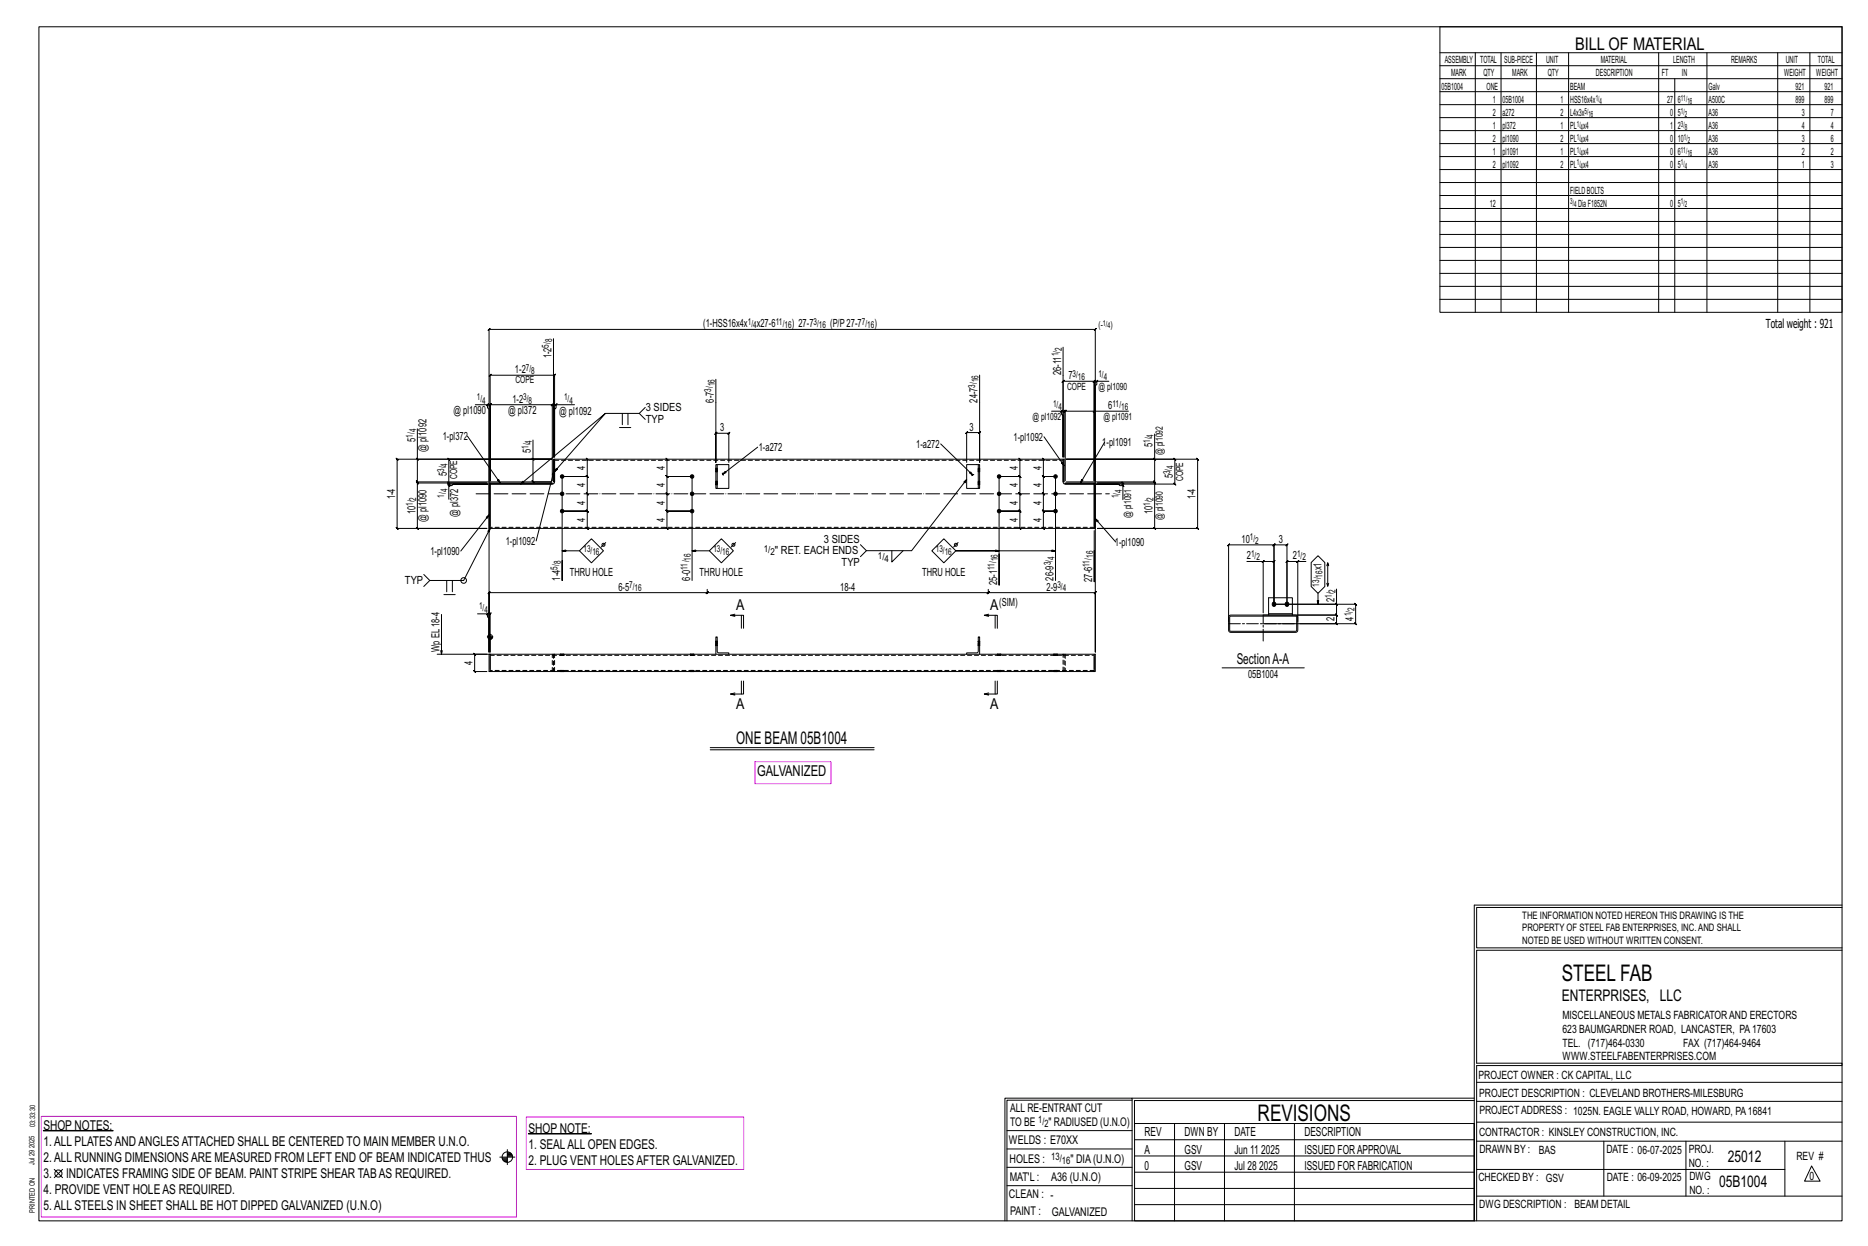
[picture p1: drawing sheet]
<svg xmlns="http://www.w3.org/2000/svg" width="914mm" height="610mm" viewBox="0 0 914 610" stroke-linecap="round" stroke-linejoin="round" font-family="sans-serif">
<g fill="#000" stroke="#000" stroke-width=".49">
<path d="M21 553h34zM259 555h30z"/>
<circle cx="275" cy="233" r=".9"/>
<circle cx="339" cy="233" r=".9"/>
<circle cx="489" cy="233" r=".9"/>
<circle cx="517" cy="233" r=".9"/>
<circle cx="275" cy="242" r=".9"/>
<circle cx="275" cy="250" r=".9"/>
<circle cx="339" cy="250" r=".9"/>
<circle cx="339" cy="242" r=".9"/>
<circle cx="489" cy="242" r=".9"/>
<circle cx="489" cy="250" r=".9"/>
<circle cx="517" cy="242" r=".9"/>
<circle cx="517" cy="250" r=".9"/>
<circle cx="624" cy="296" r="1"/>
<circle cx="630" cy="296" r="1"/>
</g>
<g fill="none" stroke="#000" stroke-width=".49">
<path d="M19 13h883v584h-883zM705 13h197v140h-197zM705 26h197M705 32h197M705 39h197M722 26v127M735 26v127M752 26v127M768 26v127M812 26v127M820 39v114M836 26v127"/>
<path d="M870 26v127M886 26v127M705 45h197M705 51h197M705 58h197M705 64h197M705 70h197M705 77h197M705 83h197M705 89h197M705 96h197M705 102h197"/>
<path d="M705 108h197M705 115h197M705 121h197M705 127h197M705 134h197M705 140h197M705 146h197M271 166v58v-26l-1 1 1-1h1M520 170v54M233 198h6v2v35M238 199l1-1zM239 198h1l-1 1 1-1v37v-37l-1 1 1-1h30v1l1-1h-1v37"/>
<path d="M272 199l1-1zM281 198h-9v2h-1v24v-40l1-1-1 1h-31v-1l-1 1h1v51M316 199l-3 3h-17M350 186v40v-14l1-1-1 1h7h-1l1-1v1v14M480 184v42v-14v-1l-1 1h1h-7l1-1-1 1v14M537 187v-1l-1 1zM537 187h-1v-1l-1 1h1v48v-48v-1l-1 1h1h-16l1-1-1 1v37v-21v-2h-5M543 187h-6v1l-1 1v46M204 210v15h66h-50l-1-1 1 1v12l-1-1 1 1h19h-17l-1 1h-1v6M229 213l16 23M261 215v10h9h-76v-1l1 1h-1v34v-1l1 1h-1h44h-34h1l-1-1v1v-23l1 1-1-1h34h-18h-1l1 1v-1v2M303 209h6"/>
<path d="M305 202v6M307 202v6M313 202l3 3M371 219l-17 13M460 217l16 15M511 214l10 14M520 201h1l-1 1 1-1v23M520 201l-1 1zM536 201h-15h1l-1 1v-1v34M536 201l-1 1zM541 216l-12 20M552 201h-16v34"/>
<path d="M565 212v13h-43M204 224l1 1zM204 225v11v-1l1 1h-1h66h-9l-1-1 1 1v-11M219 237l1 1zM240 236h30v1h-30zM260 224l1 1zM271 225v11zM271 231l-9 34M271 226v10v1h-31v20M271 225h250v11h-1v-11M271 231l25-29-41 35M275 233v51v-10"/>
<path d="M287 225v-1l1 1h-1v8l1 1-1-1h-12h12l1 1-1-1v9v-1l1 1-1-1 1 1h-1v8l1 1-1-1h-12h12l1 1-1-1v9M326 225v-1l1 1h-1v8l1 1-1-1h13h-13l1 1-1-1v9v-1l1 1-1-1 1 1h-1v8l1 1-1-1h13h-13l1 1-1-1v9M339 233v51M350 227h1v12h-1zM351 227h6v12h-6M354 231v1M354 232v1M473 235l-27 34h-22l-3-3M476 232v1M477 232h-1M479 227h1v12h-1zM479 227h-6v12h6"/>
<path d="M489 233v53v-15M499 225v-1l1 1h-1v8l1 1-1-1h-10h10l1 1-1-1v9v-1l1 1-1-1 1 1h-1v8l1 1-1-1h-10h10l1 1-1-1v9M511 225l-1-1 1 1v8h-1l1 1v-1h6h-6h-1l1 1v-1v9l-1-1 1 1-1-1 1 1v8h-1l1 1v-1h6h-6h-1l1 1v-1v9M517 233v51M520 226v10l1 1h15v20M521 236h15v1h-15zM522 225h53v-1l1 1h-1v12v-1l1 1h-1h-38h10l1 1h2v6M522 225h64v-1l1 1h-1v34v-1l1 1h-1h-49h28h1l-1-1v1v-23l1 1-1-1h-28h13h-1l1 1v-1v2M536 236v23zM549 237l1 1zM565 224l1 1zM565 225v11v-1l1 1h-1h-43"/>
<path d="M239 252l-13 18M287 258l1 1zM326 258l1 1zM499 258l1 1zM510 258l1 1zM536 259h-297v-23h1v23l-13 25h-17l-3-3M536 260v25v-16M536 254l10 11M275 269h9M290 264l5 5-5 6-6-6zM297 265l-3 3M339 269h8"/>
<path d="M353 264l6 5-6 6-6-6zM360 265l-2 3M424 269l-3 3M437 269v6l5-6M462 264l6 5-6 6-6-6zM469 265l-2 3M489 269h-21h49M610 275h8v25M618 275l1-1zM618 275h6h-1l1-1v1v21M635 275l1-1-1 1zM635 275h-5v-1l-1 1h1v21v-29v-1l-1 1h1h-6v-1l-1 1h1v29"/>
<path d="M639 275h-4v29M642 275l3-3 4 3v12l-4 3-3-3zM650 275l-1 2M650 277v-2v12M210 284l-3 3M217 291h6M219 284v6M221 284v6M346 288v2l1-1-1 1h138h-1l1-1v1M484 288l-1 2 1-1v1h52l1-1-1 1v29v-158h1l-1 1v-1h-297h1l-1 1v-1v158v-29l1-1-1 1h107l1-1-1 1M624 296h40l-1-1 1 1v9h-1l1 1v-1h-46M624 296v-29v-1l-1 1h1h-23l1-1-1 1v37"/>
<path d="M645 290v6M649 285l1 2v-2M654 295l1 1zM654 288v8h-30M654 296v5v-1l1 1h-1h-36M216 301v19M234 300h5v2v1v16M238 301l1-1zM239 312h2M239 300h1l-1 1 1-1v19v-9M239 311v1M240 311v1"/>
<path d="M240 310v2M240 312v1M241 312v1M241 312h.1M350 314h.1M350 316h.1M351 314h.1M351 316h.1M360 302l-2-1h6v6M360 301h-2M363 301v6M479 314h.1"/>
<path d="M479 316h.1M480 314h.1M480 316h.1M484 302l-2-1h6v6M484 301h-2M487 301v6M602 301h33v1v7h-1h-32l-1-1zM602 302l32-1 1 8h-33zM621 301v-1h12v1M621 300v-8h12v8M635 301h19v-1l1 1h-1v4l1 1-1-1h-18M214 320h26h-1v9h297v-9"/>
<path d="M238 320h-6l1 1-1-1v9v-1l1 1h-1h6M240 329v-9h296v9M240 321v6M274 320h.1M274 321h.1M274 328h.1M274 329h.1M276 320h.1M276 321h.1M276 328h.1M276 329h.1M338 320h.1"/>
<path d="M338 321h.1M338 328h.1M338 329h.1M340 320h.1M340 321h.1M340 328h.1M340 329h.1M350 320v-8h1v7h6v1M360 339l-2 1M363 333v7M364 333v7h-6h2M473 320v-1h6v-7h1v8"/>
<path d="M484 339l-2 1M487 333v7M488 333v7h-6h2M488 320h.1M488 321h.1M488 328h.1M488 329h.1M490 320h.1M490 321h.1M490 328h.1M490 329h.1M516 320h.1"/>
<path d="M516 321h.1M516 328h.1M516 329h.1M518 320h.1M518 321h.1M518 328h.1M518 329h.1M536 321v6M598 327h40M348 366h80M348 367h80M722 443v154"/>
<path d="M722 443h180M902 444h-179v20h179M902 465h-179v55h179v1h-179v76M554 538h-61v59M554 537h168M722 538h-167v13M723 539h179M723 530h179M493 553h61M555 550h167v47h-167zM555 558h167M575 550v47"/>
<path d="M599 550v47M634 550v47M723 549h179M723 558h179M785 558v27M825 558v27M874 558v27M27 572l4 4M31 572l-4 4M245 566h7M246 567h2M246 568h2"/>
<path d="M247 568h1M248 562v8M248 566h3M248 564h2M248 565h3M493 571h61M493 562h61M555 573h167M555 566h167M723 572h151M887 570l4 8h-8zM492 597v-60h62v60"/>
<path d="M493 580h61M555 589h167M555 581h167M723 585h179"/>
<circle cx="295" cy="267" r=".7"/>
<circle cx="359" cy="267" r=".7"/>
<circle cx="468" cy="267" r=".7"/>
<circle cx="227" cy="284" r="1.4"/>
<circle cx="240" cy="312" r="1.2"/>
<circle cx="29" cy="574" r="1.8"/>
<circle cx="248" cy="566" r="2.6"/>
</g>
<path d="M370 373h37v10h-37zM20 546h233v49h-233zM258 546h106v26h-106z" fill="none" stroke="#f0f" stroke-width=".5"/>
<g fill="none" stroke="#000" stroke-width=".49" stroke-dasharray="2 1.4">
<path d="M271 225h249M350 231h1zM350 231h.1M350 230l1 1M350 230h1M350 229h1M350 237h1zM350 237h.1M350 237h1M350 236h1M351 230h-1l1 1M351 237l-1-1 1 1"/>
<path d="M479 235l1 1zM479 236h1h-1M479 229h1zM479 230h1l-1-1M480 236h.1M480 236h-1M480 237h-1M480 229h.1M480 230l-1-1M480 230h-1M480 231h-1M536 258h-296"/>
<path d="M350 315h1M350 314h1M350 314h.1M350 316h.1M350 316h1M350 315l1 1M351 314h-1M351 314h.1M351 315h-1h1M479 316h.1M479 315h1l-1-1M479 316h1"/>
<path d="M480 314h-1M480 315h-1M480 316h-1M480 316h.1M480 314h.1M480 315l-1-1M240 321h296M270 329v-9M271 320v9M271 328v1M271 329v-9v1M274 328h.1"/>
<path d="M274 328v1M274 320v1M274 320h.1M274 329h.1M275 329v-1M275 320l-1 1M275 328v1zM275 329l1-1M275 328h1M275 320l1 1zM275 320v1M275 321h.1"/>
<path d="M276 329v-1M276 320v1M276 320h.1M276 329h.1M276 321h.1M276 321v-1M338 328h.1M338 328v1M338 320v1M338 320h.1M338 329h.1M338 329v-1"/>
<path d="M338 328l1 1zM339 329v-1M339 328h.1M339 320v1zM339 320l-1 1M339 321h-1M339 329l1-1M339 320v1M340 320h.1M340 329v-1M340 329h.1M340 321h.1"/>
<path d="M340 321v-1M488 328h.1M488 328v1M488 320v1M488 320h.1M488 329h.1M488 329v-1M489 328v1zM489 329v-1M489 320l-1 1M489 329l1-1M489 328h.1"/>
<path d="M489 320v1zM489 321h.1M489 320v1M490 329v-1M490 320v1M490 320h.1M490 329h.1M490 321h.1M490 321v-1M516 328h.1M516 328v1M516 320v1"/>
<path d="M516 320h.1M516 329h.1M516 329v-1M516 328l1 1zM517 329v-1M517 328h.1M517 320v1zM517 320l-1 1M517 321h-1M517 320v1M517 329l1-1M517 320h1"/>
<path d="M518 329v-1M518 329h-1M518 321h-1M518 321v-1M520 329v-1M520 321v-1v9M521 329v-9M521 320v9M536 328h-296"/>
</g>
<path d="M233 242h310" fill="none" stroke="#000" stroke-width=".49" stroke-dasharray="6.8 1 0 1"/>
<path d="M601 305h34M618 314v-13" fill="none" stroke="#000" stroke-width=".49" stroke-dasharray="5.8 1 1 1"/>
<g font-size="11.2">
<text x="764" y="480">STEEL FAB</text>
<text x="616" y="548">REVISIONS</text>
</g>
<g font-size="8.6">
<text x="771" y="24">BILL OF MATERIAL</text>
<text x="360" y="364">ONE BEAM 05B1004</text>
</g>
<g font-size="7.9">
<text x="765" y="490">ENTERPRISES, LLC</text>
<text x="846" y="569">25012</text>
<text x="842" y="581">05B1004</text>
</g>
<g font-size="7.3">
<text x="360" y="299">A</text>
<text x="485" y="299">A</text>
<text x="605" y="325">SectionA-A</text>
<text x="360" y="347">A</text>
<text x="485" y="347">A</text>
<text x="371" y="380">GALVANIZED</text>
</g>
<g font-size="6.6">
<text x="21" y="553">SHOP NOTES:</text>
<text x="259" y="554">SHOP NOTE:</text>
<text x="21" y="561">1.ALL PLATESANDANGLESATTACHED SHALL BE CENTERED TO MAIN MEMBER U.N.O.</text>
<text x="259" y="562">1. SEALALL OPEN EDGES.</text>
<text x="21" y="568">2.ALL RUNNING DIMENSIONSARE MEASURED FROM LEFT END OF BEAM INDICATED THUS</text>
<text x="259" y="570">2. PLUG VENT HOLESAFTER GALVANIZED.</text>
<text x="21" y="576">3.</text>
<text x="32" y="576">INDICATES FRAMING SIDE OF BEAM. PAINT STRIPE SHEAR TABAS REQUIRED.</text>
<text x="21" y="584">4. PROVIDE VENT HOLEAS REQUIRED.</text>
<text x="21" y="592">5.ALL STEELS IN SHEET SHALL BE HOT DIPPED GALVANIZED (U.N.O)</text>
</g>
<g font-size="6.1">
<text x="864" y="161">Total weight : 921</text>
<text x="560" y="556">REV</text>
<text x="580" y="556">DWN BY</text>
<text x="604" y="556">DATE</text>
<text x="639" y="556">DESCRIPTION</text>
<text x="560" y="564">A</text>
<text x="580" y="564">GSV</text>
<text x="604" y="564">Jun 11</text>
<text x="617" y="564">2025</text>
<text x="639" y="564">ISSUED FORAPPROVAL</text>
<text x="560" y="572">0</text>
<text x="580" y="572">GSV</text>
<text x="604" y="572">Jul 28</text>
<text x="616" y="572">2025</text>
<text x="639" y="572">ISSUED FOR FABRICATION</text>
</g>
<g font-size="5.9">
<text x="494" y="560">WELDS : E70XX</text>
<text x="494" y="569">HOLES :</text>
<text x="524" y="569">&quot; DIA(U.N.O)</text>
<text x="494" y="578">MAT'L :</text>
<text x="515" y="578">A36 (U.N.O)</text>
<text x="494" y="586">CLEAN : -</text>
<text x="495" y="595">PAINT :</text>
<text x="515" y="595">GALVANIZED</text>
</g>
<g font-size="5.8">
<text x="494" y="544">ALL RE-ENTRANT CUT</text>
<text x="494" y="551">TO BE</text>
<text x="513" y="551">&quot; RADIUSED (U.N.O)</text>
</g>
<g font-size="5.6">
<text x="765" y="499">MISCELLANEOUS METALS FABRICATORAND ERECTORS</text>
<text x="765" y="505">623 BAUMGARDNER ROAD, LANCASTER, PA17603</text>
<text x="765" y="512">TEL. (717)464-0330</text>
<text x="824" y="512">FAX (717)464-9464</text>
<text x="765" y="519">WWW.STEELFABENTERPRISES.COM</text>
<text x="724" y="528">PROJECT OWNER : CK CAPITAL, LLC</text>
<text x="724" y="537">PROJECT DESCRIPTION : CLEVELAND BROTHERS-MILESBURG</text>
<text x="724" y="545">PROJECTADDRESS : 1025N. EAGLE VALLY ROAD, HOWARD, PA16841</text>
<text x="724" y="556">CONTRACTOR : KINSLEY CONSTRUCTION, INC.</text>
<text x="724" y="564">DRAWN BY :</text>
<text x="753" y="564">BAS</text>
<text x="786" y="564">DATE : 06-07-2025</text>
<text x="827" y="564">PROJ.</text>
<text x="879" y="568">REV #</text>
<text x="827" y="571">NO. :</text>
<text x="724" y="578">CHECKED BY : GSV</text>
<text x="787" y="578">DATE : 06-09-2025</text>
<text x="827" y="578">DWG</text>
<text x="886" y="578">0</text>
<text x="827" y="584">NO. :</text>
<text x="724" y="591">DWG DESCRIPTION : BEAM DETAIL</text>
</g>
<g font-size="5.5">
<text x="344" y="160">(1-HSS16x4x</text>
<text x="370" y="160">x27-6</text>
<text x="388" y="160">) 27-7</text>
<text x="406" y="160">(P/P27-7</text>
<text x="428" y="160">)</text>
<text x="270" y="175" transform="rotate(-90 270 175)">1-2</text>
<text x="252" y="183">1-2</text>
<text x="519" y="184" transform="rotate(-90 519 184)">26-11</text>
<text x="523" y="186">7</text>
<text x="251" y="197">1-2</text>
<text x="349" y="197" transform="rotate(-90 349 197)">6-7</text>
<text x="479" y="197" transform="rotate(-90 479 197)">24-7</text>
<text x="222" y="203">@ pl1090</text>
<text x="249" y="203">@ pl372</text>
<text x="274" y="203">@ pl1092</text>
<text x="316" y="201">3 SIDES</text>
<text x="542" y="200">6</text>
<text x="316" y="207">TYP</text>
<text x="217" y="215">1-pl372</text>
<text x="353" y="211">3</text>
<text x="475" y="211">3</text>
<text x="496" y="216">1-pl1092</text>
<text x="203" y="216" transform="rotate(-90 203 216)">5</text>
<text x="209" y="221" transform="rotate(-90 209 221)">@ pl1092</text>
<text x="260" y="222" transform="rotate(-90 260 222)">5</text>
<text x="371" y="221">1-a272</text>
<text x="448" y="219">1-a272</text>
<text x="540" y="218">1-pl1091</text>
<text x="564" y="219" transform="rotate(-90 564 219)">5</text>
<text x="219" y="233" transform="rotate(-90 219 233)">5</text>
<text x="286" y="230" transform="rotate(-90 286 230)">4</text>
<text x="325" y="230" transform="rotate(-90 325 230)">4</text>
<text x="498" y="230" transform="rotate(-90 498 230)">4</text>
<text x="510" y="230" transform="rotate(-90 510 230)">4</text>
<text x="286" y="238" transform="rotate(-90 286 238)">4</text>
<text x="325" y="238" transform="rotate(-90 325 238)">4</text>
<text x="498" y="238" transform="rotate(-90 498 238)">4</text>
<text x="510" y="238" transform="rotate(-90 510 238)">4</text>
<text x="574" y="234" transform="rotate(-90 574 234)">5</text>
<text x="193" y="244" transform="rotate(-90 193 244)">1-4</text>
<text x="585" y="244" transform="rotate(-90 585 244)">1-4</text>
<text x="203" y="252" transform="rotate(-90 203 252)">10</text>
<text x="286" y="247" transform="rotate(-90 286 247)">4</text>
<text x="325" y="247" transform="rotate(-90 325 247)">4</text>
<text x="498" y="247" transform="rotate(-90 498 247)">4</text>
<text x="510" y="247" transform="rotate(-90 510 247)">4</text>
<text x="564" y="252" transform="rotate(-90 564 252)">10</text>
<text x="209" y="255" transform="rotate(-90 209 255)">@ pl1090</text>
<text x="224" y="253" transform="rotate(-90 224 253)">@ pl372</text>
<text x="286" y="255" transform="rotate(-90 286 255)">4</text>
<text x="325" y="255" transform="rotate(-90 325 255)">4</text>
<text x="498" y="255" transform="rotate(-90 498 255)">4</text>
<text x="510" y="255" transform="rotate(-90 510 255)">4</text>
<text x="248" y="267">1-pl1092</text>
<text x="403" y="266">3 SIDES</text>
<text x="546" y="267">1-pl1090</text>
<text x="608" y="266">10</text>
<text x="626" y="266">3</text>
<text x="211" y="272">1-pl1090</text>
<text x="379" y="271">&quot; RET. EACH ENDS</text>
<text x="610" y="274">2</text>
<text x="633" y="274">2</text>
<text x="412" y="277">TYP</text>
<text x="647" y="279" transform="rotate(-90 647 279)">x1</text>
<text x="198" y="286">TYP</text>
<text x="274" y="284" transform="rotate(-90 274 284)">1-4</text>
<text x="279" y="282">THRU HOLE</text>
<text x="338" y="284" transform="rotate(-90 338 284)">6-0</text>
<text x="342" y="282">THRU HOLE</text>
<text x="451" y="282">THRU HOLE</text>
<text x="488" y="286" transform="rotate(-90 488 286)">25-1</text>
<text x="516" y="284" transform="rotate(-90 516 284)">26-9</text>
<text x="535" y="285" transform="rotate(-90 535 285)">27-6</text>
<text x="303" y="289">6-5</text>
<text x="411" y="289">18-4</text>
<text x="512" y="289">2-9</text>
<text x="489" y="297">(SIM)</text>
<text x="653" y="295" transform="rotate(-90 653 295)">2</text>
<text x="653" y="304" transform="rotate(-90 653 304)">2</text>
<text x="663" y="304" transform="rotate(-90 663 304)">4</text>
<text x="215" y="319" transform="rotate(-90 215 319)">Wp EL18-4</text>
<text x="231" y="325" transform="rotate(-90 231 325)">4</text>
<text x="611" y="332">05B1004</text>
</g>
<g font-size="5">
<text x="745" y="450">THE INFORMATION NOTED HEREON THIS DRAWING IS THE</text>
<text x="745" y="456">PROPERTY OF STEEL FAB ENTERPRISES, INC.AND SHALL</text>
<text x="745" y="462">NOTED BE USED WITHOUT WRITTEN CONSENT.</text>
<text x="508" y="550">1/</text>
<text x="511" y="551">2</text>
<text x="515" y="568">13/</text>
<text x="520" y="570">16</text>
</g>
<g font-size="4.9">
<text x="707" y="31">ASSEMBLY</text>
<text x="725" y="31">TOTAL</text>
<text x="736" y="31">SUB-PIECE</text>
<text x="757" y="31">UNIT</text>
<text x="784" y="31">MATERIAL</text>
<text x="819" y="31">LENGTH</text>
<text x="847" y="31">REMARKS</text>
<text x="874" y="31">UNIT</text>
<text x="890" y="31">TOTAL</text>
<text x="710" y="37">MARK</text>
<text x="726" y="37">QTY</text>
<text x="740" y="37">MARK</text>
<text x="758" y="37">QTY</text>
<text x="781" y="37">DESCRIPTION</text>
<text x="814" y="37">FT</text>
<text x="823" y="37">IN</text>
<text x="873" y="37">WEIGHT</text>
<text x="889" y="37">WEIGHT</text>
<text x="706" y="44">05B1004</text>
<text x="728" y="44">ONE</text>
<text x="769" y="44">BEAM</text>
<text x="836" y="44">Galv</text>
<text x="879" y="44">921</text>
<text x="893" y="44">921</text>
<text x="731" y="50">1</text>
<text x="736" y="50">05B1004</text>
<text x="764" y="50">1</text>
<text x="769" y="50">HSS16x4x</text>
<text x="816" y="50">27</text>
<text x="821" y="50">6</text>
<text x="836" y="50">A500C</text>
<text x="879" y="50">899</text>
<text x="893" y="50">899</text>
<text x="731" y="57">2</text>
<text x="736" y="57">a272</text>
<text x="764" y="57">2</text>
<text x="769" y="57">L4x3x</text>
<text x="818" y="57">0</text>
<text x="821" y="57">5</text>
<text x="836" y="57">A36</text>
<text x="882" y="57">3</text>
<text x="896" y="57">7</text>
<text x="731" y="63">1</text>
<text x="736" y="63">pl372</text>
<text x="764" y="63">1</text>
<text x="769" y="63">PL x4</text>
<text x="818" y="63">1</text>
<text x="821" y="63">2</text>
<text x="836" y="63">A36</text>
<text x="882" y="63">4</text>
<text x="896" y="63">4</text>
<text x="731" y="69">2</text>
<text x="736" y="69">pl1090</text>
<text x="764" y="69">2</text>
<text x="769" y="69">PL x4</text>
<text x="818" y="69">0</text>
<text x="821" y="69">10</text>
<text x="836" y="69">A36</text>
<text x="882" y="69">3</text>
<text x="896" y="69">6</text>
<text x="731" y="76">1</text>
<text x="736" y="76">pl1091</text>
<text x="764" y="76">1</text>
<text x="769" y="76">PL x4</text>
<text x="818" y="76">0</text>
<text x="821" y="76">6</text>
<text x="836" y="76">A36</text>
<text x="882" y="76">2</text>
<text x="896" y="76">2</text>
<text x="731" y="82">2</text>
<text x="736" y="82">pl1092</text>
<text x="764" y="82">2</text>
<text x="769" y="82">PL x4</text>
<text x="818" y="82">0</text>
<text x="821" y="82">5</text>
<text x="836" y="82">A36</text>
<text x="882" y="82">1</text>
<text x="896" y="82">3</text>
<text x="769" y="95">FIELDBOLTS</text>
<text x="729" y="101">12</text>
<text x="772" y="101">DiaF1852N</text>
<text x="818" y="101">0</text>
<text x="821" y="101">5</text>
<text x="252" y="188">COPE</text>
<text x="522" y="191">COPE</text>
<text x="538" y="191">@ pl1090</text>
<text x="505" y="206">@ pl1092</text>
<text x="540" y="206">@ pl1091</text>
<text x="569" y="223" transform="rotate(-90 569 223)">@ pl1092</text>
<text x="224" y="234" transform="rotate(-90 224 234)">COPE</text>
<text x="579" y="235" transform="rotate(-90 579 235)">COPE</text>
<text x="554" y="253" transform="rotate(-90 554 253)">@ pl1091</text>
<text x="569" y="254" transform="rotate(-90 569 254)">@ pl1090</text>
</g>
<g font-size="4.7">
<text x="366" y="159">1/</text>
<text x="369" y="161">4</text>
<text x="380" y="159">11/</text>
<text x="384" y="161">16</text>
<text x="398" y="159">3/</text>
<text x="401" y="161">16</text>
<text x="422" y="159">7/</text>
<text x="425" y="161">16</text>
<text x="538" y="160">(-</text>
<text x="544" y="160">)</text>
<text x="270" y="167" transform="rotate(-90 270 167)">8</text>
<text x="269" y="170" transform="rotate(-90 269 170)">5/</text>
<text x="520" y="172" transform="rotate(-90 520 172)">2</text>
<text x="518" y="174" transform="rotate(-90 518 174)">1/</text>
<text x="257" y="181">7/</text>
<text x="260" y="183">8</text>
<text x="525" y="184">3/</text>
<text x="528" y="186">16</text>
<text x="538" y="184">1/</text>
<text x="540" y="186">4</text>
<text x="348" y="192" transform="rotate(-90 348 192)">3/</text>
<text x="350" y="189" transform="rotate(-90 350 189)">16</text>
<text x="477" y="190" transform="rotate(-90 477 190)">3/</text>
<text x="479" y="187" transform="rotate(-90 479 187)">16</text>
<text x="233" y="196">1/</text>
<text x="236" y="197">4</text>
<text x="256" y="196">3/</text>
<text x="259" y="197">8</text>
<text x="276" y="196">1/</text>
<text x="279" y="197">4</text>
<text x="516" y="199">1/</text>
<text x="518" y="201">4</text>
<text x="545" y="199">11/</text>
<text x="549" y="201">16</text>
<text x="202" y="214" transform="rotate(-90 202 214)">1/</text>
<text x="204" y="212" transform="rotate(-90 204 212)">4</text>
<text x="565" y="214" transform="rotate(-90 565 214)">4</text>
<text x="259" y="220" transform="rotate(-90 259 220)">1/</text>
<text x="260" y="217" transform="rotate(-90 260 217)">4</text>
<text x="563" y="217" transform="rotate(-90 563 217)">1/</text>
<text x="217" y="231" transform="rotate(-90 217 231)">3/</text>
<text x="219" y="228" transform="rotate(-90 219 228)">4</text>
<text x="573" y="232" transform="rotate(-90 573 232)">3/</text>
<text x="575" y="229" transform="rotate(-90 575 229)">4</text>
<text x="204" y="245" transform="rotate(-90 204 245)">2</text>
<text x="217" y="243" transform="rotate(-90 217 243)">1/</text>
<text x="219" y="241" transform="rotate(-90 219 241)">4</text>
<text x="547" y="244" transform="rotate(-90 547 244)">1/</text>
<text x="549" y="241" transform="rotate(-90 549 241)">4</text>
<text x="565" y="245" transform="rotate(-90 565 245)">2</text>
<text x="202" y="248" transform="rotate(-90 202 248)">1/</text>
<text x="563" y="248" transform="rotate(-90 563 248)">1/</text>
<text x="374" y="270">1/</text>
<text x="612" y="264">1/</text>
<text x="614" y="266">2</text>
<text x="286" y="270">13/</text>
<text x="290" y="272">16</text>
<text x="338" y="274" transform="rotate(-90 338 274)">16</text>
<text x="349" y="270">13/</text>
<text x="354" y="272">16</text>
<text x="377" y="272">2</text>
<text x="430" y="273">1/</text>
<text x="433" y="275">4</text>
<text x="458" y="270">13/</text>
<text x="462" y="272">16</text>
<text x="488" y="275" transform="rotate(-90 488 275)">16</text>
<text x="516" y="274" transform="rotate(-90 516 274)">4</text>
<text x="535" y="273" transform="rotate(-90 535 273)">16</text>
<text x="612" y="272">1/</text>
<text x="615" y="274">2</text>
<text x="635" y="272">1/</text>
<text x="638" y="274">2</text>
<text x="273" y="279" transform="rotate(-90 273 279)">5/</text>
<text x="275" y="276" transform="rotate(-90 275 276)">8</text>
<text x="337" y="279" transform="rotate(-90 337 279)">11/</text>
<text x="487" y="279" transform="rotate(-90 487 279)">11/</text>
<text x="514" y="277" transform="rotate(-90 514 277)">3/</text>
<text x="533" y="277" transform="rotate(-90 533 277)">11/</text>
<text x="308" y="288">7/</text>
<text x="518" y="288">3/</text>
<text x="646" y="287" transform="rotate(-90 646 287)">13/</text>
<text x="647" y="283" transform="rotate(-90 647 283)">16</text>
<text x="311" y="289">16</text>
<text x="520" y="289">4</text>
<text x="652" y="293" transform="rotate(-90 652 293)">1/</text>
<text x="654" y="290" transform="rotate(-90 654 290)">2</text>
<text x="235" y="298">1/</text>
<text x="237" y="300">4</text>
<text x="663" y="299" transform="rotate(-90 663 299)">2</text>
<text x="661" y="302" transform="rotate(-90 661 302)">1/</text>
</g>
<g font-size="4.2">
<text x="781" y="49">1/</text>
<text x="783" y="51">4</text>
<text x="823" y="49">11/</text>
<text x="826" y="51">16</text>
<text x="776" y="56">5/</text>
<text x="778" y="57">16</text>
<text x="823" y="56">1/</text>
<text x="825" y="57">2</text>
<text x="772" y="62">1/</text>
<text x="774" y="63">4</text>
<text x="823" y="62">3/</text>
<text x="825" y="63">8</text>
<text x="772" y="68">1/</text>
<text x="774" y="70">4</text>
<text x="824" y="68">1/</text>
<text x="826" y="70">2</text>
<text x="772" y="75">1/</text>
<text x="774" y="76">4</text>
<text x="823" y="75">11/</text>
<text x="826" y="76">16</text>
<text x="772" y="81">1/</text>
<text x="774" y="82">4</text>
<text x="823" y="81">1/</text>
<text x="825" y="82">4</text>
<text x="769" y="100">3/</text>
<text x="770" y="101">4</text>
<text x="823" y="100">1/</text>
<text x="825" y="101">2</text>
</g>
<g font-size="4">
<text x="540" y="159">1/</text>
<text x="542" y="161">4</text>
</g>
<g font-size="3.7">
<text x="17" y="551" transform="rotate(-90 17 551)">03:33:30</text>
<text x="17" y="562" transform="rotate(-90 17 562)">2025</text>
<text x="17" y="570" transform="rotate(-90 17 570)">Jul 29</text>
<text x="17" y="593" transform="rotate(-90 17 593)">PRINTED ON</text>
</g>
</svg>
